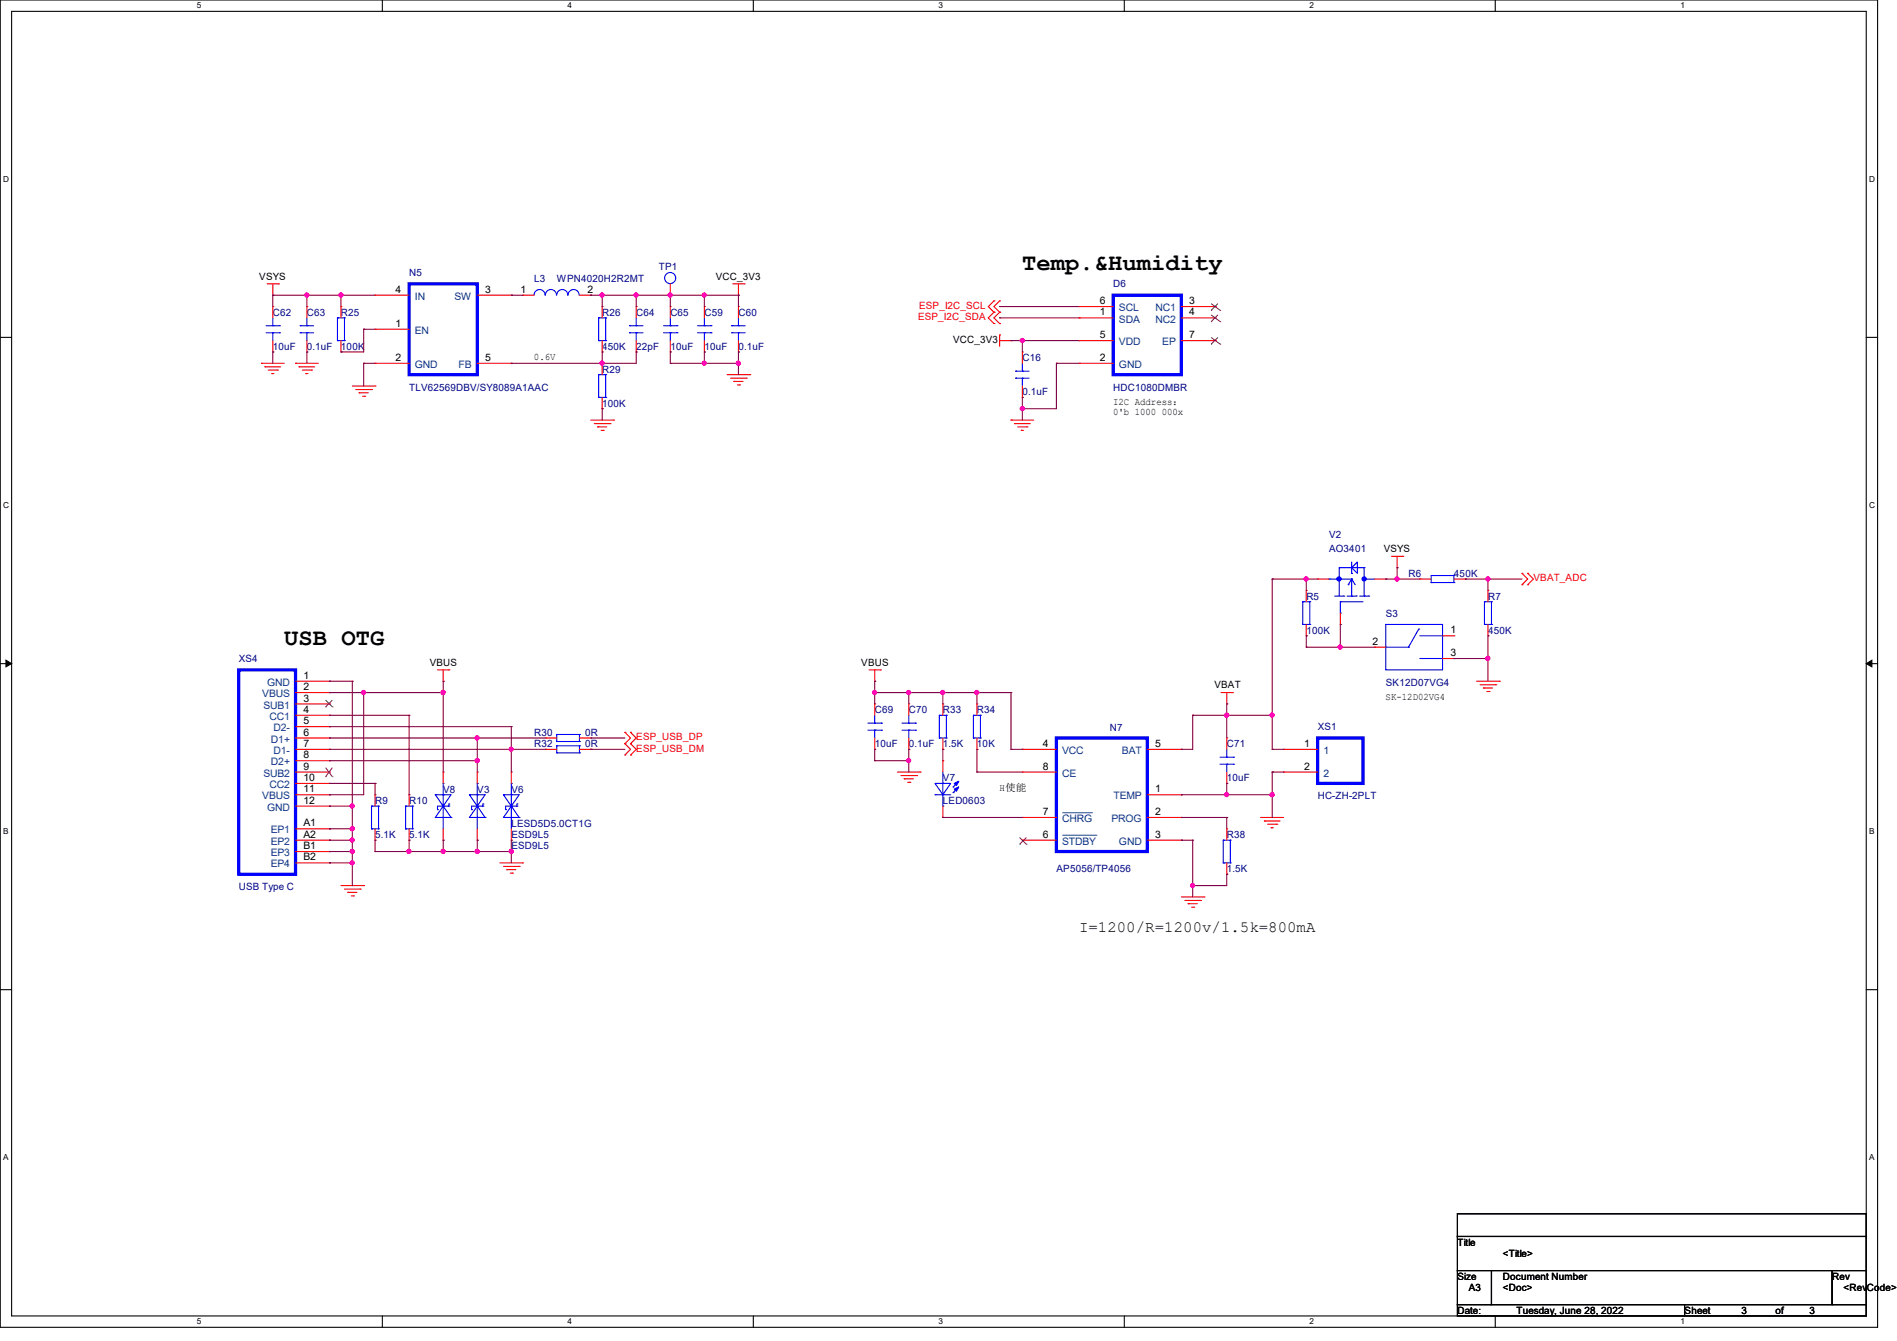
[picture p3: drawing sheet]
<svg xmlns="http://www.w3.org/2000/svg" width="297mm" height="210mm" viewBox="0 0 297 210" stroke-linecap="round" stroke-linejoin="round" font-family="sans-serif">
<path d="M0 0h294v207.9h-294zM1.8 1.8h290.4v204.3h-290.4z" fill="none" stroke="#000" stroke-width=".17"/>
<g fill="#fff">
<path d="M30.8 .2h.7v1.4h-.7z"/>
<path d="M30.8 206.2h.7v1.4h-.7z"/>
</g>
<path d="M59.9 0v1.8M59.9 206.1v1.8" fill="none" stroke="#000" stroke-width=".17"/>
<g fill="#fff">
<path d="M88.9 .2h.6v1.4h-.6z"/>
<path d="M88.9 206.2h.6v1.4h-.6z"/>
</g>
<path d="M117.9 0v1.8M117.9 206.1v1.8" fill="none" stroke="#000" stroke-width=".17"/>
<g fill="#fff">
<path d="M146.9 .2h.7v1.4h-.7z"/>
<path d="M146.9 206.2h.7v1.4h-.7z"/>
</g>
<path d="M176 0v1.8M176 206.1v1.8" fill="none" stroke="#000" stroke-width=".17"/>
<g fill="#fff">
<path d="M205 .2h.7v1.4h-.7z"/>
<path d="M205 206.2h.7v1.4h-.7z"/>
</g>
<path d="M234.1 0v1.8M234.1 206.1v1.8" fill="none" stroke="#000" stroke-width=".17"/>
<g fill="#fff">
<path d="M263.1 .2h.7v1.4h-.7z"/>
<path d="M263.1 206.2h.7v1.4h-.7z"/>
<path d="M.5 27.3h.9v1.4h-.9z"/>
<path d="M292.7 27.3h.8v1.4h-.8z"/>
<path d="M.5 78.4h.9v1.4h-.9z"/>
<path d="M292.7 78.4h.8v1.4h-.8z"/>
</g>
<path d="M0 52.8h1.8M292.2 52.8h1.8" fill="none" stroke="#000" stroke-width=".17"/>
<g fill="#fff">
<path d="M.5 129.5h.8v1.4h-.8z"/>
<path d="M292.7 129.5h.8v1.4h-.8z"/>
</g>
<path d="M0 103.9h1.8M292.2 103.9h1.8" fill="none" stroke="#000" stroke-width=".17"/>
<path d="M.9 103.4l.9 .5-.9 .5zM292.2 103.9l.9-.5v1z" fill="#000" stroke="#000" stroke-width=".16"/>
<g fill="#fff">
<path d="M.5 180.5h.8v1.4h-.8z"/>
<path d="M292.7 180.5h.8v1.4h-.8z"/>
</g>
<path d="M0 155h1.8M292.2 155h1.8M228.2 190.1h64v3.5h-64zM228.2 193.6h64v5.4h-64zM228.2 199h5.3v5.3h-5.3zM233.5 199h53.4v5.3h-53.4zM286.9 199h5.3v5.3h-5.3zM228.2 204.3h35.5v1.8h-35.5zM263.7 204.3h28.5v1.8h-28.5z" fill="none" stroke="#000" stroke-width=".17"/>
<g fill="none" stroke="#f00" stroke-width=".17">
<path d="M40.9 56.9h.1M40.9 56.9h3.6M41.5 57.4h.1M41.5 57.4h2.4M41.8 44.4h1.8M42 58h1.4M42.5 58.5h.1M42.5 58.5h.4M42.7 46.2h.1M42.7 48h.1M42.7 55.1h.1M42.7 44.4v1.8"/>
<path d="M42.7 48v1.8M42.7 53.3v1.8M43.4 58h.1M43.6 44.4h.1M46.3 56.9h.1M46.3 56.9h3.5M46.8 57.4h.1M46.8 57.4h2.5M47.3 58h1.5M47.9 58.5h.1M47.9 58.5h.3M48 55.1h.1"/>
<path d="M48 48h.1M48 48v1.8M48 53.3v1.8M48.8 58h.1M53.4 55.1h.1M53.4 48h.1M53.4 48v1.8M53.4 53.3v1.8M58.7 56.9h.1M58.7 46.2h.1M58.7 51.6h.1M58.7 56.9h5.4"/>
<path d="M58.7 46.2h5.4M58.7 51.6h5.4M74.7 56.9h5.4M74.7 46.2h5.4M80.1 46.2h.1M80.1 56.9h.1M81.8 46.2h.1M81.8 46.2h1.8M90.7 46.2h1.8M92.5 46.2h.1M94.3 56.9h.1M94.3 55.1h.1"/>
<path d="M94.3 48h.1M94.3 48v1.8M94.3 53.3v1.8M94.3 56.9v1.8M99.6 55.1h.1M99.6 48h.1M99.6 48v1.8M99.6 53.3v1.8M104.9 48h.1M104.9 55.1h.1M104.9 46.2h.1M104.9 44.4v1.8"/>
<path d="M104.9 48v1.8M104.9 53.3v1.8M110.3 48h.1M110.3 55.1h.1M110.3 48v1.8M110.3 53.3v1.8M113.8 58.7h3.6M114.4 59.2h2.4M114.7 44.4h1.8M114.9 59.7h.1M114.9 59.7h1.4M115.6 46.2h.1"/>
<path d="M115.6 55.1h.1M115.6 48h.1M115.6 44.4v1.8M115.6 48v1.8M115.6 53.3v1.8M116.5 44.4h.1M116.8 59.2h.1M117.4 58.7h.1M155.6 47.1h.1M155.6 48.9h.1M155.6 50.7h.1M155.6 47.1l-.9 .9 .9 .9"/>
<path d="M155.6 48.9l-.9 .9 .9 .9M156.5 52.5h.1M156.5 47.1h.1M156.5 48.9h.1M156.5 50.7h.1M156.5 53.3h1.8M156.5 52.5v1.7M156.5 47.1l-.9 .9 .9 .9M156.5 48.9l-.9 .9 .9 .9M158.3 53.3h.1M160.1 55.1h.1M160.1 55.1v1.8"/>
<path d="M169 56.9h.1M169 49.8h.1M169 53.3h.1M169 48h.1M169 56.9h5.3M169 53.3h5.3M169 49.8h5.3M169 48h5.3M185 53.3h5.3M185 49.8h5.3M185 48h5.3M190.3 48h.1"/>
<path d="M190.3 49.8h.1M190.3 53.3h.1M55.2 60.5h3.5M55.7 61h2.5M56.2 61.5h.1M56.2 61.5h1.5M56.8 62.1h.3M57.1 62.1h.1M58.2 61h.1M58.7 60.5h.1M92.5 65.8h3.6M93 66.3h2.5"/>
<path d="M93.6 66.8h.1M93.6 66.8h1.4M94.1 67.4h.3M94.3 64h.1M94.3 62.2v1.8M94.4 67.4h.1M95.5 66.3h.1M96.1 65.8h.1M115.4 60.3h.4M115.8 60.3h.1M158.3 65.8h.1M158.3 65.8h3.5"/>
<path d="M158.8 66.3h.1M158.8 66.3h2.5M159.3 66.8h1.5M159.9 67.4h.1M159.9 67.4h.3M160.1 62.2h.1M160.1 60.5v1.7M160.8 66.8h.1M204.5 99.6h.1M204.5 92.5h.1M204.5 92.5v1.7M204.5 97.8v1.8"/>
<path d="M206.3 90.7h.1M206.3 90.7h1.8M209.8 97.8h.1M209.8 96v1.8M215.2 90.7h1.8M217 90.7h.1M217.8 87.1h1.8M218.7 88.9h.1M218.7 87.1v1.8M219.6 87.1h.1M222.3 90.7h.1M222.3 90.7h1.8"/>
<path d="M225.8 99.6h1.8M227.6 99.6h.1M227.6 90.7h1.8M229.4 90.7h.1M233 99.6h.1M233 92.5h.1M233 92.5v1.7M233 97.8v1.8M238.3 91.6h.1M238.3 89.8h.1M238.3 89.8l.9 .9-.9 .9M239.2 91.6h.1"/>
<path d="M239.2 89.8h.1M239.2 89.8l.9 .9-.9 .9M46.3 108.5h5.3M46.3 106.7h5.3M46.3 110.2h5.3M46.3 112h5.3M46.3 113.8h5.3M46.3 115.6h5.3M46.3 117.3h5.3M46.3 119.1h5.3M51.6 106.7h.1M51.6 108.5h.1"/>
<path d="M51.6 110.2h.1M51.6 112h.1M51.6 113.8h.1M51.6 115.6h.1M51.6 117.3h.1M51.6 119.1h.1M68.5 104.9h1.8M69.4 106.7h.1M69.4 104.9v1.8M70.3 104.9h.1M85.4 115.6h.1M85.4 117.3h.1"/>
<path d="M85.4 115.6h1.8M85.4 117.3h1.8M90.7 115.6h1.8M90.7 117.3h1.8M92.5 115.6h.1M92.5 117.3h.1M97.8 118.2h.1M97.8 116.5h.1M97.8 114.7h.1M97.8 116.5l.9 .8-.9 .9M97.8 114.7l.9 .9-.9 .9M98.7 118.2h.1"/>
<path d="M98.7 116.5h.1M98.7 114.7h.1M98.7 116.5l.9 .8-.9 .9M98.7 114.7l.9 .9-.9 .9M136.1 104.9h1.7M136.9 106.7h.1M136.9 110.2h.1M136.9 117.3h.1M136.9 104.9v1.8M136.9 110.2v1.8M136.9 115.6v1.7M137.8 104.9h.1"/>
<path d="M142.3 110.2h.1M142.3 117.3h.1M142.3 110.2v1.8M142.3 115.6v1.7M147.6 110.2h.1M147.6 117.3h.1M147.6 119.1h.1M147.6 110.2v1.8M147.6 115.6v1.7M147.6 119.1v1.8M153 117.3h.1M153 110.2h.1"/>
<path d="M153 110.2v1.8M153 115.6v1.7M160.1 117.3h.1M160.1 117.3h5.3M179.6 117.3h5.4M185 117.3h.1M191.2 108.5h1.8M192.1 110.2h.1M192.1 115.6h.1M192.1 108.5v1.7M192.1 115.6v1.7M193 108.5h.1"/>
<path d="M201 117.3h.1M201 117.3h5.3M215.2 101.3h.1M215.2 101.3h1.8M225.8 103.1h1.8M227.6 103.1h.1M231.2 106.7h3.5M231.7 107.2h2.5M232.2 107.7h.1M232.2 107.7h1.5M232.8 108.3h.3M233.1 108.3h.1"/>
<path d="M234.2 107.2h.1M234.7 106.7h.1M46.3 135.1h5.3M46.3 120.9h5.3M46.3 122.7h5.3M46.3 124.5h5.3M46.3 126.2h5.3M46.3 129.8h5.3M46.3 131.6h5.3M46.3 133.3h5.3M51.6 120.9h.1M51.6 122.7h.1"/>
<path d="M51.6 124.5h.1M51.6 126.2h.1M51.6 129.8h.1M51.6 131.6h.1M51.6 133.3h.1M51.6 135.1h.1M53.4 138.7h3.5M53.9 139.2h2.5M54.4 139.7h.1M54.4 139.7h1.5M56.4 139.2h.1M56.9 138.7h.1"/>
<path d="M58.7 131.6h.1M58.7 124.5h.1M58.7 124.5v1.7M58.7 129.8v1.8M64.1 131.6h.1M64.1 124.5h.1M64.1 124.5v1.7M64.1 129.8v1.8M69.4 131.6h.1M69.4 120.9h.1M69.4 120.9v1.8M69.4 129.8v1.8"/>
<path d="M74.7 131.6h.1M74.7 120.9h.1M74.7 120.9v1.8M74.7 129.8v1.8M78.3 135.1h3.5M78.8 135.7h2.5M79.3 136.2h.1M79.3 136.2h1.5M79.9 136.7h.3M80.1 131.6h.1M80.1 120.9h.1M80.1 120.9v1.8"/>
<path d="M80.1 129.8v1.8M80.2 136.7h.1M81.3 135.7h.1M81.8 135.1h.1M140.5 120.9h3.6M141.1 121.5h2.4M141.6 122h.1M141.6 122h1.4M142.1 122.5h.4M142.5 122.5h.1M143.5 121.5h.1M144.1 120.9h.1"/>
<path d="M147.6 128h.1M147.6 126.2v1.8M160.1 131.6h.1M160.1 128h.1M160.1 120.9h.1M160.1 120.9h5.3M160.1 128h5.3M160.1 131.6h5.3M179.6 128h5.4M179.6 124.5h5.4M179.6 131.6h5.4M185 124.5h.1"/>
<path d="M185 128h.1M185 131.6h.1M192.1 122.7h.1M192.1 129.8h.1M192.1 136.9h.1M192.1 120.9v1.8M192.1 129.8v1.8M192.1 135.1v1.8M197.4 128h.1M197.4 128h3.6M198 128.6h.1M198 128.6h2.4"/>
<path d="M198.5 129.1h1.4M199 129.6h.1M199 129.6h.3M199.9 129.1h.1M201 120.9h.1M201 120.9h5.3M55 140.3h.3M55.3 140.3h.1M185 140.5h3.5M185.5 141h2.5M186 141.5h.1M186 141.5h1.5"/>
<path d="M186.6 142.1h.3M186.9 142.1h.1M188 141h.1M188.5 140.5h.1"/>
</g>
<g fill="none" stroke="#00f" stroke-width=".17">
<path d="M41.7 51h2.1M41.7 52.1h2.1M42.7 52.1h.1M42.7 51h.1M42.7 49.8v1.2M42.7 52.1v1.2M43.8 51h.1M43.8 52.1h.1M47 52.1h.1M47 51h.1M47 51h2.1M47 52.1h2.1"/>
<path d="M48 51h.1M48 52.1h.1M48 49.8v1.2M48 52.1v1.2M52.8 49.8h.1M52.8 53.3h.1M52.8 49.8v3.5M52.8 49.8h1.1M52.8 53.3h1.1M53.9 49.8h.1M53.9 53.3h.1M53.9 49.8v3.5"/>
<path d="M83.6 46.2a.87 .87 0 0 1 .9-.9 .87 .87 0 0 1 .8 .9M85.4 46.2a.87 .87 0 0 1 .9-.9 .87 .87 0 0 1 .8 .9M87.2 46.2a.87 .87 0 0 1 .8-.9 .87 .87 0 0 1 .9 .9M88.9 46.2a.87 .87 0 0 1 .9-.9 .87 .87 0 0 1 .9 .9M93.7 58.7h.1M93.7 49.8h.1M93.7 53.3h.1M93.7 49.8h1.1M93.7 53.3h1.1M93.7 49.8v3.5M93.7 58.7v3.5M93.7 58.7h1.1"/>
<path d="M94.8 58.7h.1M94.8 49.8h.1M94.8 53.3h.1M94.8 49.8v3.5M94.8 58.7v3.5M98.6 52.1h.1M98.6 51h.1M98.6 51h2.1M98.6 52.1h2.1M99.6 51h.1M99.6 52.1h.1M99.6 49.8v1.2"/>
<path d="M99.6 52.1v1.2M103.9 51h2.1M103.9 52.1h2.1M104.9 52.1h.1M104.9 51h.1M104.9 49.8v1.2M104.9 52.1v1.2M106 51h.1M106 52.1h.1M109.2 51h2.1M109.2 52.1h2.1M110.3 52.1h.1"/>
<path d="M110.3 51h.1M110.3 49.8v1.2M110.3 52.1v1.2M111.3 51h.1M111.3 52.1h.1M114.6 52.1h.1M114.6 51h.1M114.6 51h2.1M114.6 52.1h2.1M115.6 51h.1M115.6 52.1h.1M115.6 49.8v1.2"/>
<path d="M115.6 52.1v1.2M159 59.2h.1M159 58.1h.1M159 59.2h2.1M159 58.1h2.1M160.1 58.1h.1M160.1 59.2h.1M160.1 56.9v1.2M160.1 59.2v1.3M93.7 62.2h.1M93.7 62.2h1.1M94.8 62.2h.1"/>
<path d="M204 94.2h.1M204 97.8h.1M204 94.2v3.6M204 94.2h1.1M204 97.8h1.1M205.1 94.2h.1M205.1 97.8h.1M205.1 94.2v3.6M208.1 90.7h.1M208.1 90.7h3.5M209 93.3h1.4M209.7 88.9h.1"/>
<path d="M209.7 88.9v4.4M209.7 88.9h3.9M209.8 94.2h.1M209.8 96h.1M209.8 94.2h3.6M209.8 94.2v1.8M210.4 93.3h.1M210.9 93.3h1.4M211.1 91.6h.1M211.6 89.8h.1M211.6 88.9h.1M211.6 90.7h.1"/>
<path d="M211.6 93.3h.1M211.6 88v1.8M211.6 90.7v2.6M211.6 90.7l-.5 .9M211.6 90.7l.6 .9M212.3 93.3h.1M212.5 88v1.8l-.9-.9zM212.5 88.9h.1M212.9 93.3h1.4M213.6 88.9h.1M213.6 93.3h.1M213.6 90.7h.1"/>
<path d="M213.6 88.9v4.4M213.6 90.7h1.6M214.3 93.3h.1M217 97.8h8.8v7.1h-8.8zM222.1 98.5h.1M222.1 98.5l-1.6 2.8M222.3 99.6h3.5M224.1 91.2h.1M224.1 90.1h.1M224.1 91.2h3.5M224.1 90.1v1.1M224.1 90.1h3.5"/>
<path d="M225.8 99.6h.1M227.6 90.1h.1M227.6 91.2h.1M227.6 90.1v1.1M232.4 94.2h.1M232.4 97.8h.1M232.4 94.2h1.1M232.4 97.8h1.1M232.4 94.2v3.6M233.5 94.2h.1M233.5 97.8h.1M233.5 94.2v3.6"/>
<path d="M87.2 116.1h.1M87.2 115h.1M87.2 117.9h.1M87.2 116.8h.1M87.2 115h3.5M87.2 116.1h3.5M87.2 115v1.1M87.2 116.8v1.1M87.2 116.8h3.5M87.2 117.9h3.5M90.7 115h.1M90.7 116.1h.1"/>
<path d="M90.7 116.8h.1M90.7 117.9h.1M90.7 115v1.1M90.7 116.8v1.1M135.9 113.2h2.1M135.9 114.3h2.1M136.9 114.3h.1M136.9 113.2h.1M136.9 112v1.2M136.9 114.3v1.3M138 113.2h.1M138 114.3h.1"/>
<path d="M141.2 113.2h2.1M141.2 114.3h2.1M142.3 114.3h.1M142.3 113.2h.1M142.3 112v1.2M142.3 114.3v1.3M143.3 113.2h.1M143.3 114.3h.1M147.1 115.6h.1M147.1 112h.1M147.1 115.6h1.1M147.1 112v3.6"/>
<path d="M147.1 112h1.1M148.2 115.6h.1M148.2 112h.1M148.2 112v3.6M152.4 112h.1M152.4 115.6h.1M152.4 115.6h1.1M152.4 112h1.1M152.4 112v3.6M153.5 112h.1M153.5 115.6h.1M153.5 112v3.6"/>
<path d="M191 118.6h2.1M191 119.7h2.1M192.1 119.7h.1M192.1 118.6h.1M192.1 117.3v1.3M192.1 119.7v1.2M193.1 118.6h.1M193.1 119.7h.1M217 101.3h3.5M220.5 101.3h.1M222.3 103.1h3.5M225.8 103.1h.1"/>
<path d="M58.2 126.2h.1M58.2 129.8h.1M58.2 126.2v3.6M58.2 126.2h1.1M58.2 129.8h1.1M59.3 126.2h.1M59.3 129.8h.1M59.3 126.2v3.6M63.5 126.2h.1M63.5 129.8h.1M63.5 126.2h1.1M63.5 129.8h1.1"/>
<path d="M63.5 126.2v3.6M64.6 126.2h.1M64.6 129.8h.1M64.6 126.2v3.6M68.2 124.5h.1M68.2 128h.1M68.2 124.5h2.4l-2.4 3.5M68.2 128h2.4M68.2 124.5l2.4 3.5M68.5 126.8h.1M69.4 128h.1M69.4 122.7h.1"/>
<path d="M69.4 126.2h.1M69.4 124.5h.1M69.4 122.7v7.1M70.3 126.2h.1M70.3 125.9h.1M70.3 126.2h-1.8v.6M70.3 125.9v.3M70.6 128h.1M73.5 124.5h.1M73.5 128h.1M73.5 124.5h2.4l-2.4 3.5M73.5 128h2.4"/>
<path d="M73.5 124.5l2.4 3.5M73.8 126.8h.1M74.7 128h.1M74.7 122.7h.1M74.7 126.2h.1M74.7 124.5h.1M74.7 122.7v7.1M75.6 126.2h.1M75.6 125.9h.1M75.6 126.2h-1.8v.6M75.6 125.9v.3M75.9 128h.1"/>
<path d="M78.8 124.5h.1M78.8 128h.1M78.8 124.5l2.5 3.5M78.8 124.5h2.5l-2.5 3.5M78.8 128h2.5M79.2 126.8h.1M80.1 128h.1M80.1 122.7h.1M80.1 126.2h.1M80.1 124.5h.1M80.1 122.7v7.1M80.9 126.2h.1"/>
<path d="M80.9 125.9h.1M80.9 126.2h-1.7v.6M80.9 125.9v.3M81.3 128h.1M146.4 122.7h2.4l-1.2 1.8zM146.4 124.5h.1M146.4 124.5h2.4M147.6 122.7h.1M147.6 124.5h.1M147.6 126.2h.1M147.6 120.9v5.3M149.2 124.1h.1"/>
<path d="M149.2 123.2h.1M149.9 123.4l-.7 .7M149.9 122.5l-.7 .7M191.5 135.1h.1M191.5 131.6h.1M191.5 135.1h1.1M191.5 131.6v3.5M191.5 131.6h1.1M192.6 135.1h.1M192.6 131.6h.1M192.6 131.6v3.5"/>
<circle cx="104.9" cy="43.5" r=".87"/>
</g>
<path d="M64.1 44.4h10.6v14.3h-10.6zM174.3 46.2h10.7v12.5h-10.7zM37.4 104.9h8.9v32h-8.9zM165.4 115.6h14.2v17.7h-14.2zM206.3 115.6h7.1v7.1h-7.1z" fill="none" stroke="#00f" stroke-width=".51"/>
<g fill="none" stroke="#804000" stroke-width=".16">
<path d="M189.6 48.6h.1M189.6 50.4h.1M189.6 53.9h.1M189.6 47.5l1.4 1.1M189.6 49.3l1.4 1.1M189.6 52.8l1.4 1.1M190.7 47.5l-1.1 1.1M190.7 49.3l-1.1 1.1M190.7 52.8l-1.1 1.1M191 48.6h.1M191 50.4h.1M191 53.9h.1"/>
<path d="M51 110.7h.1M51 109.6l1 1.1M52 110.7h.1M52 109.6l-1 1.1M51 121.6h.1M51 120.2l1 1.4M52 121.6h.1M52 120.2l-1 1.4M159.6 132.2h.1M159.6 131.2l1.1 1M160.7 132.2h.1M160.7 131.2l-1.1 1"/>
</g>
<g fill="#00f" stroke="#00f" stroke-width=".17">
<path d="M149.4 123.6l.7-.4-.4 .7z" fill-rule="evenodd"/>
<path d="M149.4 122.7l.7-.4-.4 .7z" fill-rule="evenodd"/>
<circle cx="209.6" cy="90.7" r=".33"/>
<circle cx="213.6" cy="90.7" r=".33"/>
</g>
<path d="M166.3 130.8h5.3M166.3 127.3h4.6M170.9 127.3h.1M171.6 130.8h.1" fill="none" stroke="#004080" stroke-width=".16"/>
<g fill="none" stroke="#800040" stroke-width=".17">
<path d="M42.7 46.2h.1M42.7 55.1h.1M42.7 46.2h16M42.7 46.2v1.8M42.7 55.1v1.8M48 55.1h.1M48 46.2h.1M48 46.2v1.8M48 55.1v1.8M53.4 46.2h.1M53.4 55.1h.1M53.4 46.2v1.8"/>
<path d="M56.9 56.9h.1M56.9 51.6h.1M56.9 51.6v3.5h-3.5M56.9 56.9v3.6M56.9 56.9h1.8M56.9 51.6h1.8M80.1 56.9h.1M80.1 46.2h.1M80.1 46.2h1.7M92.5 46.2h.1M92.5 46.2h23.1M94.3 46.2h.1"/>
<path d="M94.3 55.1h.1M94.3 56.9h.1M94.3 46.2v1.8M94.3 55.1v1.8M99.6 46.2h.1M99.6 55.1h.1M99.6 55.1v1.8h-19.5M99.6 46.2v1.8M104.9 55.1h.1M104.9 56.9h.1M104.9 46.2h.1M104.9 56.9h10.7"/>
<path d="M104.9 46.2v1.8M104.9 55.1v1.8M110.3 55.1h.1M110.3 56.9h.1M110.3 46.2h.1M110.3 46.2v1.8M110.3 55.1v1.8M115.6 55.1h.1M115.6 46.2h.1M115.6 56.9h.1M115.6 46.2v1.8M115.6 55.1v3.6"/>
<path d="M156.5 48h.1M156.5 49.8h.1M156.5 48h12.5M156.5 49.8h12.5M158.3 53.3h.1M158.3 53.3h10.7M160.1 53.3h.1M160.1 53.3v1.8M165.4 56.9h.1M165.4 56.9h3.6M165.4 56.9v7.1h-5.3M94.3 64h.1"/>
<path d="M94.3 64v1.8M160.1 62.2h.1M160.1 64h.1M160.1 62.2v3.6M199.2 90.7h.1M199.2 90.7h7.1M199.2 90.7v26.6M204.5 90.7h.1M204.5 99.6h.1M204.5 90.7v1.8M204.5 99.6v1.7M209.8 97.8h.1"/>
<path d="M209.8 97.8v3.5M217 90.7h.1M217 90.7h5.3M218.7 88.9h.1M218.7 90.7h.1M218.7 88.9v1.8M229.4 90.7h.1M229.4 90.7h8.9M233 90.7h.1M233 99.6h.1M233 90.7v1.8M233 99.6v7.1"/>
<path d="M51.6 115.6h.1M51.6 113.8h.1M51.6 119.1h.1M51.6 117.3h.1M51.6 108.5h.1M51.6 106.7h.1M51.6 112h.1M51.6 115.6h33.8M51.6 113.8h28.5M51.6 119.1h23.1M51.6 117.3h33.8M51.6 108.5h17.8"/>
<path d="M51.6 106.7h3.6M51.6 112h12.5M55.2 106.7h.1M55.2 106.7v32M56.9 108.5h.1M56.9 108.5v16h-5.3M64.1 112h.1M64.1 112v12.5M69.4 106.7h.1M69.4 108.5h.1M69.4 106.7v14.2M74.7 115.6h.1"/>
<path d="M74.7 119.1h.1M74.7 115.6v5.3M80.1 113.8h.1M80.1 117.3h.1M80.1 113.8v7.1M92.5 117.3h.1M92.5 115.6h.1M92.5 115.6h5.3M92.5 117.3h5.3M136.9 106.7h.1M136.9 117.3h.1M136.9 108.5h.1"/>
<path d="M136.9 119.1h.1M136.9 119.1h5.4M136.9 108.5h21.4M136.9 106.7v3.5M136.9 117.3v1.8M142.3 117.3h.1M142.3 119.1h.1M142.3 108.5h.1M142.3 108.5v1.7M142.3 117.3v3.6M147.6 108.5h.1M147.6 117.3h.1"/>
<path d="M147.6 108.5v1.7M147.6 117.3v1.8M153 117.3h.1M153 108.5h.1M153 108.5v1.7M153 117.3v3.6M158.3 117.3h.1M158.3 108.5h.1M158.3 117.3h1.8M158.3 108.5v8.8M185 117.3h.1M186.7 112h.1"/>
<path d="M186.7 112v5.3h-1.7M186.7 112h12.5M192.1 112h.1M192.1 110.2h.1M192.1 110.2v5.4M199.2 117.3h.1M199.2 112h.1M199.2 117.3h1.8M204.5 101.3h.1M204.5 101.3h10.7M209.8 101.3h.1M227.6 103.1h.1"/>
<path d="M227.6 103.1h5.4M233 103.1h.1M51.6 129.8h.1M51.6 135.1h.1M51.6 133.3h.1M51.6 131.6h.1M51.6 124.5h.1M51.6 126.2h.1M51.6 129.8h3.6M51.6 135.1h3.6M51.6 133.3h3.6M51.6 131.6h3.6"/>
<path d="M51.6 126.2h3.6M51.6 122.7h7.1M55.2 129.8h.1M55.2 135.1h.1M55.2 133.3h.1M55.2 131.6h.1M55.2 126.2h.1M58.7 133.3h.1M58.7 122.7h.1M58.7 131.6h.1M58.7 133.3h21.4M58.7 122.7v1.8"/>
<path d="M58.7 131.6v1.7M64.1 131.6h.1M64.1 133.3h.1M64.1 131.6v1.7M69.4 131.6h.1M69.4 133.3h.1M69.4 131.6v1.7M74.7 131.6h.1M74.7 133.3h.1M74.7 131.6v1.7M80.1 131.6h.1M80.1 133.3h.1"/>
<path d="M80.1 131.6v3.5M147.6 128h.1M147.6 128h12.5M153 120.9h.1M153 120.9h7.1M185 124.5h.1M185 128h.1M185 131.6h.1M185 131.6h1.7M185 124.5h14.2M185 128h7.1M186.7 131.6h.1"/>
<path d="M186.7 138.7h.1M186.7 131.6v8.9M192.1 136.9h.1M192.1 122.7h.1M192.1 124.5h.1M192.1 128h.1M192.1 122.7v1.8M192.1 128v1.8M192.1 136.9v1.8h-5.4M199.2 120.9h.1M199.2 124.5h.1M199.2 120.9h1.8"/>
<path d="M199.2 120.9v7.1"/>
</g>
<g fill="#f0f" stroke="#f0f" stroke-width=".17">
<circle cx="80" cy="117.3" r=".32"/>
<circle cx="55.1" cy="131.6" r=".32"/>
<circle cx="55.1" cy="129.8" r=".32"/>
<circle cx="55.1" cy="135.1" r=".32"/>
<circle cx="55.1" cy="133.3" r=".32"/>
<circle cx="55.1" cy="126.2" r=".32"/>
<circle cx="69.4" cy="133.3" r=".32"/>
<circle cx="80" cy="133.3" r=".32"/>
<circle cx="74.7" cy="133.3" r=".32"/>
<circle cx="74.7" cy="119.1" r=".32"/>
<circle cx="74.7" cy="115.5" r=".32"/>
<circle cx="142.3" cy="119.1" r=".32"/>
<circle cx="192" cy="124.4" r=".32"/>
<circle cx="136.9" cy="108.4" r=".32"/>
<circle cx="142.3" cy="108.4" r=".32"/>
<circle cx="152.9" cy="108.4" r=".32"/>
<circle cx="147.6" cy="108.4" r=".32"/>
<circle cx="186.7" cy="138.7" r=".32"/>
<circle cx="192" cy="112" r=".32"/>
<circle cx="53.4" cy="46.2" r=".32"/>
<circle cx="94.3" cy="56.9" r=".32"/>
<circle cx="115.6" cy="56.9" r=".32"/>
<circle cx="110.3" cy="56.9" r=".32"/>
<circle cx="104.9" cy="46.2" r=".32"/>
<circle cx="99.6" cy="46.2" r=".32"/>
<circle cx="110.3" cy="46.2" r=".32"/>
<circle cx="94.3" cy="46.2" r=".32"/>
<circle cx="48" cy="46.2" r=".32"/>
<circle cx="56.9" cy="108.4" r=".32"/>
<circle cx="69.4" cy="108.4" r=".32"/>
<circle cx="160" cy="64" r=".32"/>
<circle cx="160" cy="53.3" r=".32"/>
<circle cx="209.8" cy="101.3" r=".32"/>
<circle cx="232.9" cy="103.1" r=".32"/>
<circle cx="199.2" cy="124.4" r=".32"/>
<circle cx="204.5" cy="90.7" r=".32"/>
<circle cx="199.2" cy="112" r=".32"/>
<circle cx="232.9" cy="90.7" r=".32"/>
<circle cx="218.7" cy="90.7" r=".32"/>
<circle cx="64" cy="133.3" r=".32"/>
</g>
<g font-size="3.7">
<text x="160.1" y="42.3">Temp.&amp;Humidity</text>
<text x="44.5" y="101">USB OTG</text>
</g>
<text font-size="2.5" x="168.9" y="146">I=1200/R=1200v/1.5k=800mA</text>
<g font-size="1.6">
<text x="40.6" y="43.8">VSYS</text>
<text x="61.9" y="45.8">4</text>
<text x="76" y="45.8">3</text>
<text x="81.5" y="45.8">1</text>
<text x="92" y="45.8">2</text>
<text x="112.1" y="43.8">VCC_3V3</text>
<text x="172.2" y="47.6">6</text>
<text x="186.2" y="47.6">3</text>
<text x="61.9" y="51.2">1</text>
<text x="149.2" y="53.7">VCC_3V3</text>
<text x="172.2" y="49.4">1</text>
<text x="172.2" y="53">5</text>
<text x="186.2" y="49.4">4</text>
<text x="186.2" y="53">7</text>
<text x="61.9" y="56.5">2</text>
<text x="76" y="56.5">5</text>
<text x="83.6" y="56.3">0.6V</text>
<text x="172.2" y="56.5">2</text>
<text x="174.3" y="63.5">I2C Address：</text>
<text x="174.3" y="65">0'b 1000 000x</text>
<text x="216.6" y="86.4">VSYS</text>
<text x="214.9" y="101">2</text>
<text x="227.1" y="99.2">1</text>
<text x="47.5" y="106.3">1</text>
<text x="67.3" y="104.2">VBUS</text>
<text x="134.8" y="104.2">VBUS</text>
<text x="190.1" y="107.8">VBAT</text>
<text x="227.1" y="102.7">3</text>
<text x="47.5" y="108.1">2</text>
<text x="47.5" y="109.9">3</text>
<text x="47.5" y="111.6">4</text>
<text x="47.5" y="113.4">5</text>
<text x="216.9" y="109.7">SK-12D02VG4</text>
<text x="47.5" y="115.2">6</text>
<text x="47.5" y="117">7</text>
<text x="47.5" y="118.7">8</text>
<text x="163.3" y="117">4</text>
<text x="180.9" y="117">5</text>
<text x="204.2" y="117">1</text>
<text x="47.5" y="120.5">9</text>
<text x="47.5" y="122.3">10</text>
<text x="47.5" y="124.1">11</text>
<text x="47.5" y="125.9">12</text>
<text x="156.5" y="123.9">H使能</text>
<text x="163.3" y="120.5">8</text>
<text x="180.9" y="124.1">1</text>
<text x="204.2" y="120.5">2</text>
<text x="47.5" y="129.4">A1</text>
<text x="47.5" y="131.2">A2</text>
<text x="163.3" y="131.2">6</text>
<text x="163.3" y="127.6">7</text>
<text x="180.9" y="127.6">2</text>
<text x="180.9" y="131.2">3</text>
<text x="47.5" y="133">B1</text>
<text x="47.5" y="134.7">B2</text>
<text x="228.2" y="195.1">Title</text>
<text x="235.3" y="196.9">&lt;Title&gt;</text>
<text x="228.2" y="200.4">Size</text>
<text x="230" y="202.2">A3</text>
<text x="235.3" y="200.4">Document Number</text>
<text x="235.3" y="202.2">&lt;Doc&gt;</text>
<text x="286.9" y="200.4">Rev</text>
<text x="288.6" y="202.2">&lt;RevCode&gt;</text>
<text x="228.2" y="205.7">Date:</text>
<text x="237.4" y="205.7">Tuesday, June 28, 2022</text>
<text x="263.8" y="205.7">Sheet</text>
<text x="272.6" y="205.7">3</text>
<text x="278" y="205.7">of</text>
<text x="283.3" y="205.7">3</text>
</g>
<g font-size="1.6" fill="#000080">
<text x="64.1" y="43.2">N5</text>
<text x="83.6" y="44.1">L3</text>
<text x="87.2" y="44.1">WPN4020H2R2MT</text>
<text x="103.2" y="42.3">TP1</text>
<text x="174.3" y="45">D6</text>
<text x="42.7" y="49.4">C62</text>
<text x="48.1" y="49.4">C63</text>
<text x="53.4" y="49.4">R25</text>
<text x="94.3" y="49.4">R26</text>
<text x="99.6" y="49.4">C64</text>
<text x="105" y="49.4">C65</text>
<text x="110.3" y="49.4">C59</text>
<text x="115.6" y="49.4">C60</text>
<text x="42.7" y="54.8">10uF</text>
<text x="48.1" y="54.8">0.1uF</text>
<text x="53.4" y="54.8">100K</text>
<text x="94.3" y="58.3">R29</text>
<text x="94.3" y="54.8">450K</text>
<text x="99.6" y="54.8">22pF</text>
<text x="105" y="54.8">10uF</text>
<text x="110.3" y="54.8">10uF</text>
<text x="115.6" y="54.8">0.1uF</text>
<text x="160.1" y="56.6">C16</text>
<text x="64.1" y="61.2">TLV62569DBV/SY8089A1AAC</text>
<text x="94.3" y="63.7">100K</text>
<text x="160.1" y="61.9">0.1uF</text>
<text x="174.3" y="61.2">HDC1080DMBR</text>
<text x="208.1" y="84.3">V2</text>
<text x="208.1" y="86.4">AO3401</text>
<text x="204.5" y="93.9">R5</text>
<text x="220.5" y="90.3">R6</text>
<text x="227.6" y="90.3">450K</text>
<text x="233" y="93.9">R7</text>
<text x="204.5" y="99.2">100K</text>
<text x="217" y="96.6">S3</text>
<text x="233" y="99.2">450K</text>
<text x="37.4" y="103.7">XS4</text>
<text x="217" y="107.4">SK12D07VG4</text>
<text x="137" y="111.7">C69</text>
<text x="142.3" y="111.7">C70</text>
<text x="147.6" y="111.7">R33</text>
<text x="153" y="111.7">R34</text>
<text x="83.6" y="115.2">R30</text>
<text x="83.6" y="117">R32</text>
<text x="91.6" y="115.2">0R</text>
<text x="91.6" y="117">0R</text>
<text x="137" y="117">10uF</text>
<text x="142.3" y="117">0.1uF</text>
<text x="147.6" y="117">1.5K</text>
<text x="153" y="117">10K</text>
<text x="173.7" y="114.5">N7</text>
<text x="192.1" y="117">C71</text>
<text x="206.3" y="114.3">XS1</text>
<text x="58.7" y="125.9">R9</text>
<text x="64.1" y="125.9">R10</text>
<text x="69.4" y="124.1">V8</text>
<text x="74.7" y="124.1">V3</text>
<text x="80.1" y="124.1">V6</text>
<text x="147.6" y="122.3">V7</text>
<text x="147.6" y="125.9">LED0603</text>
<text x="192.1" y="122.3">10uF</text>
<text x="206.3" y="125.2">HC-ZH-2PLT</text>
<text x="58.7" y="131.2">5.1K</text>
<text x="64.1" y="131.2">5.1K</text>
<text x="80.1" y="131.2">ESD9L5</text>
<text x="80.1" y="129.5">LESD5D5.0CT1G</text>
<text x="192.1" y="131.2">R38</text>
<text x="80.1" y="133">ESD9L5</text>
<text x="165.4" y="136.6">AP5056/TP4056</text>
<text x="192.1" y="136.6">1.5K</text>
<text x="37.4" y="139.4">USB Type C</text>
</g>
<g font-size="1.6" fill="#004080">
<text x="64.9" y="46.9">IN</text>
<text x="71.2" y="46.9">SW</text>
<text x="64.9" y="52.3">EN</text>
<text x="175.2" y="50.5">SDA</text>
<text x="175.2" y="48.7">SCL</text>
<text x="180.9" y="48.7">NC1</text>
<text x="180.9" y="50.5">NC2</text>
<text x="64.9" y="57.6">GND</text>
<text x="71.8" y="57.6">FB</text>
<text x="175.2" y="57.6">GND</text>
<text x="175.2" y="54.1">VDD</text>
<text x="182" y="54.1">EP</text>
<text x="41.8" y="107.4">GND</text>
<text x="41.1" y="109.2">VBUS</text>
<text x="41.2" y="111">SUB1</text>
<text x="42.2" y="112.7">CC1</text>
<text x="42.4" y="116.3">D1+</text>
<text x="42.4" y="119.8">D2+</text>
<text x="42.8" y="114.5">D2-</text>
<text x="42.8" y="118.1">D1-</text>
<text x="166.3" y="118.1">VCC</text>
<text x="175.7" y="118.1">BAT</text>
<text x="207.2" y="118.1">1</text>
<text x="41.1" y="125.2">VBUS</text>
<text x="41.2" y="121.6">SUB2</text>
<text x="42.2" y="123.4">CC2</text>
<text x="166.3" y="121.6">CE</text>
<text x="174.3" y="125.2">TEMP</text>
<text x="207.2" y="121.6">2</text>
<text x="41.8" y="127">GND</text>
<text x="42.4" y="130.5">EP1</text>
<text x="166.3" y="128.7">CHRG</text>
<text x="174" y="128.7">PROG</text>
<text x="42.4" y="132.3">EP2</text>
<text x="42.4" y="134.1">EP3</text>
<text x="42.4" y="135.8">EP4</text>
<text x="166.3" y="132.3">STDBY</text>
<text x="175.2" y="132.3">GND</text>
</g>
<g font-size="1.6" fill="#f00">
<text x="143.7" y="50.2">ESP_I2C_SDA</text>
<text x="143.9" y="48.4">ESP_I2C_SCL</text>
<text x="240.1" y="91.1">VBAT_ADC</text>
<text x="99.6" y="117.7">ESP_USB_DM</text>
<text x="99.6" y="116">ESP_USB_DP</text>
</g>
<g font-size="1.3">
<text x="30.8" y="1.3">5</text>
<text x="88.9" y="1.3">4</text>
<text x="146.9" y="1.3">3</text>
<text x="205" y="1.3">2</text>
<text x="263.1" y="1.3">1</text>
<text x=".5" y="28.4">D</text>
<text x="292.6" y="28.4">D</text>
<text x=".5" y="79.5">C</text>
<text x="292.6" y="79.5">C</text>
<text x=".5" y="130.6">B</text>
<text x="292.6" y="130.6">B</text>
<text x=".5" y="181.7">A</text>
<text x="292.6" y="181.7">A</text>
<text x="30.8" y="207.4">5</text>
<text x="88.9" y="207.4">4</text>
<text x="146.9" y="207.4">3</text>
<text x="205" y="207.4">2</text>
<text x="263.1" y="207.4">1</text>
</g>
</svg>
